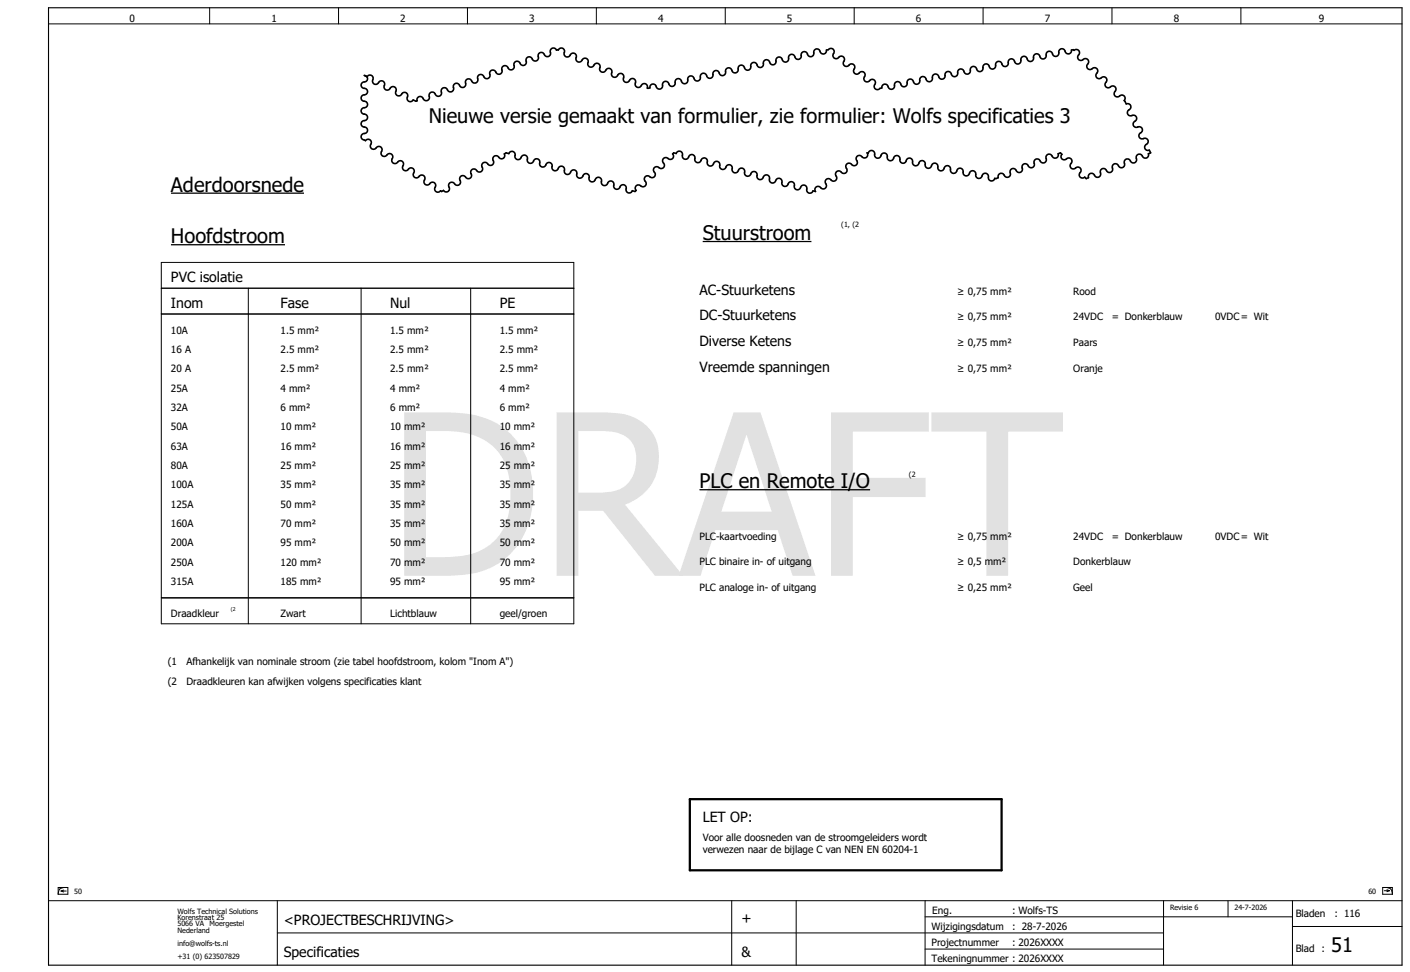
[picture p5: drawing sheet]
<svg xmlns="http://www.w3.org/2000/svg" width="438mm" height="302mm" viewBox="0 0 438 302" stroke-linecap="round" stroke-linejoin="round" font-family="sans-serif">
<g fill="none" stroke="#000" stroke-width=".31">
<path d="M15.1 7.4h420M65.1 2.4v5M105.1 2.4v5M145.1 2.4v5M185.1 2.4v5M225.1 2.4v5M265.1 2.4v5M305.1 2.4v5M345.1 2.4v5M385.1 2.4v5M50.1 97.4h128M50.1 81.4h128v104h-128z"/>
<path d="M50.1 89.4h128M77.1 89.4v104.1M112.1 89.4v104.1M146.1 89.4v104.1M50.1 185.5h128v8h-128zM15.1 279.4h420M18.1 275.3h3v2.1h-3zM19 276.4h1.6M19 276.4l.8 .3M19.8 276.1l-.8 .3M20.2 275.3a1.76 1.76 0 0 0-2.1 2.1M86.1 279.4v20"/>
<path d="M227.1 279.4v20M247.1 279.4v20M287.1 279.4v20M361.1 279.4v20M381.1 279.4v5M401.1 279.4v20M429.1 275.3h3v2.1h-3zM429.6 276.3h1.6M430 275.3a1.76 1.76 0 0 1 2.1 2.1M430.4 276l.8 .3M431.2 276.3l-.8 .3M86.1 289.4h275"/>
<path d="M287.1 284.4h114M287.1 294.4h74M401.1 287.4h34"/>
</g>
<path d="M15.1 2.4h420v297h-420z" fill="none" stroke="#000" stroke-width=".35"/>
<path d="M53.1 59.9h41.2M53.1 75.9h35.3M218.1 74.9h33.7M217.1 151.9h52.9" fill="none" stroke="#000" stroke-width=".39"/>
<path d="M214.1 247.9h96.7v22.1h-96.7z" fill="none" stroke="#000" stroke-width=".7"/>
<path d="M113.1 23.4l.8 .4 .2-.3a1.08 1.08 0 0 1 1.5 .2 1.08 1.08 0 0 1 0 1.4 1.08 1.08 0 0 0 1 1.1 1.08 1.08 0 0 0 1.1-.9 1.08 1.08 0 0 1 1.5 .2 1.08 1.08 0 0 1 0 1.4 1.08 1.08 0 0 0 .9 1.1 1.08 1.08 0 0 0 1.2-.9 1.08 1.08 0 0 1 1.4 .1 1.08 1.08 0 0 1 0 1.5 1.08 1.08 0 0 0 1 1.1 1.08 1.08 0 0 0 1.2-.9 1.08 1.08 0 0 1 1.4 .1 1.08 1.08 0 0 1 0 1.5 1 1 0 0 0 .8 1 1 1 0 0 0 1.1-.5l.9 .4 .3-.1a1.07 1.07 0 0 1 .9-1.4 1.07 1.07 0 0 1 1.2 1 1.08 1.08 0 0 0 1.5 0 1.08 1.08 0 0 0 .1-1.4 1.08 1.08 0 0 1 1.1-.9 1.08 1.08 0 0 1 1.1 1 1.08 1.08 0 0 0 1.4 0 1.08 1.08 0 0 0 .2-1.5 1.08 1.08 0 0 1 1.1-.9 1.08 1.08 0 0 1 1 1 1.08 1.08 0 0 0 1.5 0 1.08 1.08 0 0 0 .2-1.4 1.08 1.08 0 0 1 1.1-1 1.08 1.08 0 0 1 1 1 1.08 1.08 0 0 0 1.4 0 1.08 1.08 0 0 0 .2-1.4 1.08 1.08 0 0 1 1.1-.9 1.08 1.08 0 0 1 1.1 1 1.08 1.08 0 0 0 1.4 0 1.08 1.08 0 0 0 .2-1.5 1.08 1.08 0 0 1 1.1-.9 1.08 1.08 0 0 1 1 1 1.08 1.08 0 0 0 1.5 0 1.08 1.08 0 0 0 .1-1.4 1.08 1.08 0 0 1 1.1-1 1.08 1.08 0 0 1 1.1 1 1.08 1.08 0 0 0 1.4 0 1.08 1.08 0 0 0 .2-1.4 1.08 1.08 0 0 1 1.1-.9 1.08 1.08 0 0 1 1 1 1.08 1.08 0 0 0 1.5 0 1.08 1.08 0 0 0 .2-1.5 1.08 1.08 0 0 1 1-.9 1.08 1.08 0 0 1 1.1 1 1.08 1.08 0 0 0 1.4 0 1.08 1.08 0 0 0 .2-1.4 1.08 1.08 0 0 1 1.1-1 1.08 1.08 0 0 1 1.1 1 1.08 1.08 0 0 0 1.4 0 1.08 1.08 0 0 0 .2-1.4 1.08 1.08 0 0 1 1.1-.9 1.08 1.08 0 0 1 1 1 1.08 1.08 0 0 0 1.5 0 1.08 1.08 0 0 0 .1-1.5 1 1 0 0 1 .9-.9 1 1 0 0 1 1.1 .6h.6a1.07 1.07 0 0 1 1.5-.4 1.07 1.07 0 0 1 .2 1.6 1.08 1.08 0 0 0 1.1 1 1.08 1.08 0 0 0 1.1-1 1.08 1.08 0 0 1 1.4 .1 1.08 1.08 0 0 1 .1 1.5 1.08 1.08 0 0 0 1 1 1.08 1.08 0 0 0 1.1-1 1.08 1.08 0 0 1 1.5 .1 1.08 1.08 0 0 1 .1 1.4 1.08 1.08 0 0 0 1 1 1.08 1.08 0 0 0 1.1-.9 1.08 1.08 0 0 1 1.5 .1 1.08 1.08 0 0 1 .1 1.4 1.08 1.08 0 0 0 1 1 1.08 1.08 0 0 0 1.1-.9 1.08 1.08 0 0 1 1.4 0 1.08 1.08 0 0 1 .1 1.5 1.08 1.08 0 0 0 1.1 1 1.08 1.08 0 0 0 1.1-.9 1.08 1.08 0 0 1 1.4 0 1.08 1.08 0 0 1 .1 1.5 1.08 1.08 0 0 0 1 1 1.08 1.08 0 0 0 1.2-1 1.08 1.08 0 0 1 1.4 .1 1.08 1.08 0 0 1 .1 1.4 1.08 1.08 0 0 0 1 1 1.08 1.08 0 0 0 1.1-.9 1 1 0 0 1 1.3-.1 1 1 0 0 1 .3 1.2h.9a1.07 1.07 0 0 1 1-1.2 1.07 1.07 0 0 1 1.1 1.1 1.08 1.08 0 0 0 1.4 .2 1.08 1.08 0 0 0 .4-1.4 1.08 1.08 0 0 1 1.2-.7 1.08 1.08 0 0 1 .9 1.1 1.08 1.08 0 0 0 1.4 .2 1.08 1.08 0 0 0 .4-1.4 1.08 1.08 0 0 1 1.2-.8 1.08 1.08 0 0 1 .9 1.1 1.08 1.08 0 0 0 1.4 .3 1.08 1.08 0 0 0 .4-1.4 1.08 1.08 0 0 1 1.2-.8 1.08 1.08 0 0 1 .9 1.1 1.08 1.08 0 0 0 1.5 .2 1.08 1.08 0 0 0 .3-1.4 1.08 1.08 0 0 1 1.2-.8 1.08 1.08 0 0 1 .9 1.2 1.08 1.08 0 0 0 1.5 .2 1.08 1.08 0 0 0 .3-1.4 1.08 1.08 0 0 1 1.2-.8 1.08 1.08 0 0 1 .9 1.1 1.08 1.08 0 0 0 1.5 .3 1.08 1.08 0 0 0 .3-1.4 1.08 1.08 0 0 1 1.3-.8 1.08 1.08 0 0 1 .9 1.1 1.08 1.08 0 0 0 1.4 .2 1.08 1.08 0 0 0 .3-1.4 1.08 1.08 0 0 1 1.3-.8 1.08 1.08 0 0 1 .9 1.2 1.08 1.08 0 0 0 1.4 .2 1.08 1.08 0 0 0 .4-1.4 1.08 1.08 0 0 1 1.2-.8 1.08 1.08 0 0 1 .9 1.1 1.08 1.08 0 0 0 1.4 .2 1.08 1.08 0 0 0 .4-1.4 1.08 1.08 0 0 1 1.2-.8 1.08 1.08 0 0 1 .9 1.2 1.08 1.08 0 0 0 1.4 .2 1.08 1.08 0 0 0 .4-1.4 1.08 1.08 0 0 1 1.2-.8 1.08 1.08 0 0 1 .9 1.1 1.08 1.08 0 0 0 1.4 .3 1.08 1.08 0 0 0 .4-1.4 1.08 1.08 0 0 1 1.2-.8 1.08 1.08 0 0 1 .9 1.1 1.08 1.08 0 0 0 1.4 .2 1.08 1.08 0 0 0 .4-1.4 1.08 1.08 0 0 1 1.2-.8 1.08 1.08 0 0 1 .9 1.2 1.08 1.08 0 0 0 1.5 .2 1.08 1.08 0 0 0 .3-1.4 1.08 1.08 0 0 1 1.2-.8 1.08 1.08 0 0 1 .9 1.1 1 1 0 0 0 1.3 .4 1 1 0 0 0 .5-1.2l.9-.4a1.08 1.08 0 0 1 1.4 .4 1.08 1.08 0 0 1-.2 1.5 1.08 1.08 0 0 0 .8 1.2 1.08 1.08 0 0 0 1.2-.7 1.08 1.08 0 0 1 1.4 .4 1.08 1.08 0 0 1-.2 1.5 1.08 1.08 0 0 0 .8 1.2 1.08 1.08 0 0 0 1.2-.7 1.08 1.08 0 0 1 1.4 .4 1.08 1.08 0 0 1-.2 1.5 1.08 1.08 0 0 0 .8 1.2 1.08 1.08 0 0 0 1.2-.7 1.08 1.08 0 0 1 1.4 .4 1.08 1.08 0 0 1-.2 1.5 1.08 1.08 0 0 0 .8 1.2 1.08 1.08 0 0 0 1.2-.7 1.08 1.08 0 0 1 1.4 .4 1.08 1.08 0 0 1-.2 1.5 1 1 0 0 0 .5 1.1 1 1 0 0 0 1.3-.3l.5-.1v-.4a1.08 1.08 0 0 1 1.3-.8 1.08 1.08 0 0 1 .9 1.2 1.08 1.08 0 0 0 1.4 .2 1.08 1.08 0 0 0 .4-1.4 1.08 1.08 0 0 1 1.2-.8 1.08 1.08 0 0 1 .9 1.2 1.08 1.08 0 0 0 1.4 .2 1.08 1.08 0 0 0 .4-1.4 1.08 1.08 0 0 1 1.2-.7 1.08 1.08 0 0 1 .9 1.1 1.08 1.08 0 0 0 1.4 .2 1.08 1.08 0 0 0 .4-1.4 1.08 1.08 0 0 1 1.2-.7 1.08 1.08 0 0 1 .9 1.1 1.08 1.08 0 0 0 1.4 .3 1.08 1.08 0 0 0 .4-1.4 1.08 1.08 0 0 1 1.3-.8 1.08 1.08 0 0 1 .8 1.1 1.08 1.08 0 0 0 1.5 .3 1.08 1.08 0 0 0 .3-1.4 1.08 1.08 0 0 1 1.3-.8 1.08 1.08 0 0 1 .9 1.1 1.08 1.08 0 0 0 1.4 .3 1.08 1.08 0 0 0 .4-1.4 1.08 1.08 0 0 1 1.2-.8 1.08 1.08 0 0 1 .9 1.2 1.08 1.08 0 0 0 1.4 .2 1.08 1.08 0 0 0 .4-1.4 1.08 1.08 0 0 1 1.2-.8 1.08 1.08 0 0 1 .9 1.2 1.08 1.08 0 0 0 1.4 .2 1.08 1.08 0 0 0 .4-1.4 1.08 1.08 0 0 1 1.2-.8 1.08 1.08 0 0 1 .9 1.2 1.08 1.08 0 0 0 1.5 .2 1.08 1.08 0 0 0 .3-1.4 1.08 1.08 0 0 1 1.3-.7 1.08 1.08 0 0 1 .9 1.1 1.08 1.08 0 0 0 1.4 .2 1.08 1.08 0 0 0 .4-1.3 1.08 1.08 0 0 1 1.2-.8 1.08 1.08 0 0 1 .9 1.1 1.08 1.08 0 0 0 1.4 .3 1.08 1.08 0 0 0 .4-1.4 1.08 1.08 0 0 1 1.2-.8 1.08 1.08 0 0 1 .9 1.1 1.08 1.08 0 0 0 1.4 .3 1.08 1.08 0 0 0 .4-1.4 1.08 1.08 0 0 1 1.2-.8 1.08 1.08 0 0 1 .9 1.2 1.08 1.08 0 0 0 1.4 .2 1.08 1.08 0 0 0 .4-1.4 1.08 1.08 0 0 1 1.3-.8 1.08 1.08 0 0 1 .8 1.2 1.08 1.08 0 0 0 1.5 .2 1.08 1.08 0 0 0 .3-1.4 1.08 1.08 0 0 1 1.3-.8 1.08 1.08 0 0 1 .9 1.2 1 1 0 0 0 1.2 .3 1 1 0 0 0 .6-1.1l.6-.1 .2 .2a1.07 1.07 0 0 1 1.6 .2 1.07 1.07 0 0 1-.4 1.6 1.08 1.08 0 0 0 .6 1.3 1.08 1.08 0 0 0 1.3-.5 1.08 1.08 0 0 1 1.4 .6 1.08 1.08 0 0 1-.5 1.4 1.08 1.08 0 0 0 .6 1.3 1.08 1.08 0 0 0 1.4-.4 1.08 1.08 0 0 1 1.3 .6 1.08 1.08 0 0 1-.5 1.3 1.08 1.08 0 0 0 .6 1.4 1.08 1.08 0 0 0 1.4-.5 1.08 1.08 0 0 1 1.3 .6 1.08 1.08 0 0 1-.4 1.4 1.08 1.08 0 0 0 .5 1.3 1.08 1.08 0 0 0 1.4-.5 1.08 1.08 0 0 1 1.3 .6 1.08 1.08 0 0 1-.4 1.4 1.08 1.08 0 0 0 .6 1.3 1.08 1.08 0 0 0 1.3-.4 1 1 0 0 1 1.3 .3 1 1 0 0 1-.2 1.3l.7 1.1a1.07 1.07 0 0 1 1.4 .6 1.07 1.07 0 0 1-.8 1.4 1.08 1.08 0 0 0 .1 1.4 1.08 1.08 0 0 0 1.4 0 1.08 1.08 0 0 1 1.1 1 1.08 1.08 0 0 1-.9 1.2 1.08 1.08 0 0 0 .2 1.4 1.08 1.08 0 0 0 1.4 0 1.08 1.08 0 0 1 1.1 1 1.08 1.08 0 0 1-.9 1.1 1.08 1.08 0 0 0 .2 1.5 1.08 1.08 0 0 0 1.4 0 1.08 1.08 0 0 1 1.1 1 1.08 1.08 0 0 1-.9 1.1 1 1 0 0 0 0 1.3 1 1 0 0 0 1.2 .3l.5 .8-.8 .3a1.06 1.06 0 0 1-.8 1.4 1.06 1.06 0 0 1-1.2-1 1.08 1.08 0 0 0-1.5 0 1.08 1.08 0 0 0-.1 1.5 1.08 1.08 0 0 1-1.1 1 1.08 1.08 0 0 1-1.1-1 1.08 1.08 0 0 0-1.4 0 1.08 1.08 0 0 0-.1 1.5 1.08 1.08 0 0 1-1.1 .9 1.08 1.08 0 0 1-1.1-.9 1.08 1.08 0 0 0-1.4 0 1.08 1.08 0 0 0-.1 1.4 1.08 1.08 0 0 1-1.1 1 1.08 1.08 0 0 1-1.1-.9 1.08 1.08 0 0 0-1.4 0 1.08 1.08 0 0 0-.1 1.4 1.08 1.08 0 0 1-1.1 1 1.08 1.08 0 0 1-1.1-1 1 1 0 0 0-1.3-.1 1 1 0 0 0-.3 1.2l-.7 .3-.5-.5a1.07 1.07 0 0 1-1.6-.2 1.07 1.07 0 0 1 .4-1.5 1.08 1.08 0 0 0-.6-1.3 1.08 1.08 0 0 0-1.4 .4 1.08 1.08 0 0 1-1.3-.6 1.08 1.08 0 0 1 .5-1.3 1.08 1.08 0 0 0-.6-1.4 1.08 1.08 0 0 0-1.4 .5 1 1 0 0 1-1.2-.4 1 1 0 0 1 .1-1.2l-.4-.5-.8 .3a1.07 1.07 0 0 1-.8 1.4 1.07 1.07 0 0 1-1.2-1 1.08 1.08 0 0 0-1.5 0 1.08 1.08 0 0 0-.1 1.5 1.08 1.08 0 0 1-1.1 1 1.08 1.08 0 0 1-1.1-1 1.08 1.08 0 0 0-1.4 0 1.08 1.08 0 0 0-.1 1.5 1.08 1.08 0 0 1-1.1 .9 1.08 1.08 0 0 1-1.1-.9 1.08 1.08 0 0 0-1.4 0 1.08 1.08 0 0 0-.1 1.4 1.08 1.08 0 0 1-1.1 1 1.08 1.08 0 0 1-1.1-.9 1.08 1.08 0 0 0-1.4 0 1.08 1.08 0 0 0-.1 1.4 1.08 1.08 0 0 1-1.1 1 1.08 1.08 0 0 1-1.1-1 1 1 0 0 0-1.3-.1 1 1 0 0 0-.3 1.2l-1.1 .2a1.07 1.07 0 0 1-1.5 .7 1.07 1.07 0 0 1-.5-1.5 1.08 1.08 0 0 0-1.2-.7 1.08 1.08 0 0 0-.9 1.1 1.08 1.08 0 0 1-1.4 .3 1.08 1.08 0 0 1-.4-1.4 1.08 1.08 0 0 0-1.2-.8 1.08 1.08 0 0 0-.9 1.1 1.08 1.08 0 0 1-1.5 .3 1.08 1.08 0 0 1-.3-1.4 1.08 1.08 0 0 0-1.3-.8 1.08 1.08 0 0 0-.9 1.1 1.08 1.08 0 0 1-1.4 .3 1.08 1.08 0 0 1-.4-1.4 1.08 1.08 0 0 0-1.2-.8 1.08 1.08 0 0 0-.9 1.2 1.08 1.08 0 0 1-1.4 .2 1.08 1.08 0 0 1-.4-1.4 1.08 1.08 0 0 0-1.2-.8 1.08 1.08 0 0 0-.9 1.2 1.08 1.08 0 0 1-1.4 .2 1.08 1.08 0 0 1-.4-1.4 1.08 1.08 0 0 0-1.2-.8 1.08 1.08 0 0 0-.9 1.2 1.08 1.08 0 0 1-1.5 .2 1.08 1.08 0 0 1-.3-1.4 1.08 1.08 0 0 0-1.3-.7 1.08 1.08 0 0 0-.8 1.1 1.08 1.08 0 0 1-1.5 .2 1.08 1.08 0 0 1-.4-1.3 1.08 1.08 0 0 0-1.2-.8 1.08 1.08 0 0 0-.9 1.1 1.08 1.08 0 0 1-1.4 .3 1.08 1.08 0 0 1-.4-1.4 1.08 1.08 0 0 0-1.2-.8 1.08 1.08 0 0 0-.9 1.1 1.08 1.08 0 0 1-1.4 .3 1.08 1.08 0 0 1-.4-1.4 1 1 0 0 0-1-.8 1 1 0 0 0-1 .8l-.3-.1 .1 .4a1.08 1.08 0 0 1-.7 1.2 1.08 1.08 0 0 1-1.3-.7 1.08 1.08 0 0 0-1.4 .4 1.08 1.08 0 0 0 .2 1.5 1.08 1.08 0 0 1-.7 1.2 1.08 1.08 0 0 1-1.3-.7 1.08 1.08 0 0 0-1.4 .4 1.08 1.08 0 0 0 .2 1.5 1.08 1.08 0 0 1-.7 1.2 1.08 1.08 0 0 1-1.3-.7 1.08 1.08 0 0 0-1.4 .4 1.08 1.08 0 0 0 .2 1.5 1.08 1.08 0 0 1-.7 1.2 1.08 1.08 0 0 1-1.3-.7 1.08 1.08 0 0 0-1.4 .4 1.08 1.08 0 0 0 .2 1.5 1.08 1.08 0 0 1-.7 1.2 1.08 1.08 0 0 1-1.3-.7 1 1 0 0 0-1.3 .2 1 1 0 0 0 0 1.3l-.8-.2-.2 .4a1.08 1.08 0 0 1-1.4 .1 1.08 1.08 0 0 1-.3-1.4 1.08 1.08 0 0 0-1.2-.9 1.08 1.08 0 0 0-1 1.1 1.08 1.08 0 0 1-1.4 .1 1.08 1.08 0 0 1-.3-1.4 1.08 1.08 0 0 0-1.2-.8 1.08 1.08 0 0 0-.9 1 1.08 1.08 0 0 1-1.5 .2 1.08 1.08 0 0 1-.2-1.4 1.08 1.08 0 0 0-1.2-.9 1.08 1.08 0 0 0-1 1.1 1.08 1.08 0 0 1-1.4 .1 1.08 1.08 0 0 1-.3-1.4 1.08 1.08 0 0 0-1.2-.8 1.08 1.08 0 0 0-.9 1 1.08 1.08 0 0 1-1.5 .2 1.08 1.08 0 0 1-.3-1.4 1.08 1.08 0 0 0-1.1-.9 1.08 1.08 0 0 0-1 1.1 1.08 1.08 0 0 1-1.4 .1 1.08 1.08 0 0 1-.3-1.4 1.08 1.08 0 0 0-1.2-.8 1.08 1.08 0 0 0-1 1 1.08 1.08 0 0 1-1.4 .2 1.08 1.08 0 0 1-.3-1.4 1.08 1.08 0 0 0-1.1-.9 1.08 1.08 0 0 0-1 1.1 1.08 1.08 0 0 1-1.5 .1 1.08 1.08 0 0 1-.2-1.4 1.08 1.08 0 0 0-1.2-.8 1.08 1.08 0 0 0-1 1 1.08 1.08 0 0 1-1.4 .2 1.08 1.08 0 0 1-.3-1.4 1.08 1.08 0 0 0-1.2-.9 1.08 1.08 0 0 0-.9 1.1 1.08 1.08 0 0 1-1.5 .1 1.08 1.08 0 0 1-.3-1.4 1.08 1.08 0 0 0-1.1-.9 1.08 1.08 0 0 0-1 1.1 1.08 1.08 0 0 1-1.4 .2 1.08 1.08 0 0 1-.3-1.4 1 1 0 0 0-.9-.9 1 1 0 0 0-1.1 .7l-.7-.2-.4 .4a1.07 1.07 0 0 1-.2 1.5 1.07 1.07 0 0 1-1.5-.4 1.08 1.08 0 0 0-1.4 .6 1.08 1.08 0 0 0 .5 1.4 1.08 1.08 0 0 1-.6 1.3 1.08 1.08 0 0 1-1.4-.4 1.08 1.08 0 0 0-1.3 .6 1.08 1.08 0 0 0 .5 1.3 1.08 1.08 0 0 1-.6 1.4 1.08 1.08 0 0 1-1.4-.5 1.08 1.08 0 0 0-1.3 .6 1.08 1.08 0 0 0 .4 1.4 1.08 1.08 0 0 1-.5 1.3 1.08 1.08 0 0 1-1.4-.5 1 1 0 0 0-1.2 .4 1 1 0 0 0 .1 1.3l-.3 .3-.9-.2a1.07 1.07 0 0 1-1.5 .5 1.07 1.07 0 0 1-.4-1.5 1.08 1.08 0 0 0-1.1-.9 1.08 1.08 0 0 0-1 1.1 1.08 1.08 0 0 1-1.5 .1 1.08 1.08 0 0 1-.2-1.5 1.08 1.08 0 0 0-1.1-.8 1.08 1.08 0 0 0-1 1 1.08 1.08 0 0 1-1.5 .1 1.08 1.08 0 0 1-.2-1.4 1.08 1.08 0 0 0-1.2-.9 1.08 1.08 0 0 0-1 1.1 1.08 1.08 0 0 1-1.4 .1 1.08 1.08 0 0 1-.3-1.5 1.08 1.08 0 0 0-1.1-.8 1.08 1.08 0 0 0-1 1 1.08 1.08 0 0 1-1.4 .1 1.08 1.08 0 0 1-.3-1.4 1.08 1.08 0 0 0-1.1-.9 1.08 1.08 0 0 0-1 1.1 1.08 1.08 0 0 1-1.5 .1 1.08 1.08 0 0 1-.2-1.5 1.08 1.08 0 0 0-1.2-.8 1.08 1.08 0 0 0-1 1 1.08 1.08 0 0 1-1.4 .1 1.08 1.08 0 0 1-.3-1.4 1.08 1.08 0 0 0-1.1-.9 1.08 1.08 0 0 0-1 1.1 1.08 1.08 0 0 1-1.4 .1 1.08 1.08 0 0 1-.3-1.5 1.08 1.08 0 0 0-1.1-.8 1.08 1.08 0 0 0-1 1 1.08 1.08 0 0 1-1.5 .1 1.08 1.08 0 0 1-.2-1.4 1.08 1.08 0 0 0-1.2-.9 1.08 1.08 0 0 0-1 1.1 1.08 1.08 0 0 1-1.4 .1 1.08 1.08 0 0 1-.3-1.5 1 1 0 0 0-.9-.8 1 1 0 0 0-1 .7l-.8-.3-.6 .4a1.07 1.07 0 0 1-.6 1.4 1.07 1.07 0 0 1-1.4-.7 1.08 1.08 0 0 0-1.4 .2 1.08 1.08 0 0 0 .1 1.5 1.08 1.08 0 0 1-.9 1.1 1.08 1.08 0 0 1-1.2-.8 1.08 1.08 0 0 0-1.5 .3 1.08 1.08 0 0 0 .2 1.4 1.08 1.08 0 0 1-.9 1.2 1.08 1.08 0 0 1-1.3-.8 1.08 1.08 0 0 0-1.4 .3 1.08 1.08 0 0 0 .1 1.4 1.08 1.08 0 0 1-.9 1.1 1.08 1.08 0 0 1-1.2-.7 1.08 1.08 0 0 0-1.4 .2 1.08 1.08 0 0 0 .1 1.5 1.08 1.08 0 0 1-.9 1.1 1.08 1.08 0 0 1-1.2-.8 1.08 1.08 0 0 0-1.4 .3 1.08 1.08 0 0 0 .1 1.4 1 1 0 0 1-.7 1.1 1 1 0 0 1-1.2-.4l-.5 .3-.4-.2a1.07 1.07 0 0 1-1.6 .1 1.07 1.07 0 0 1 .1-1.6 1.08 1.08 0 0 0-.9-1.2 1.08 1.08 0 0 0-1.2 .7 1.08 1.08 0 0 1-1.4-.3 1.08 1.08 0 0 1 .2-1.4 1.08 1.08 0 0 0-.9-1.2 1.08 1.08 0 0 0-1.2 .7 1.08 1.08 0 0 1-1.4-.3 1.08 1.08 0 0 1 .1-1.4 1.08 1.08 0 0 0-.8-1.2 1.08 1.08 0 0 0-1.3 .7 1.08 1.08 0 0 1-1.4-.3 1.08 1.08 0 0 1 .2-1.5 1.08 1.08 0 0 0-.8-1.1 1.08 1.08 0 0 0-1.3 .7 1.08 1.08 0 0 1-1.4-.3 1.08 1.08 0 0 1 .2-1.5 1.08 1.08 0 0 0-.9-1.2 1.08 1.08 0 0 0-1.2 .8 1.08 1.08 0 0 1-1.4-.4 1.08 1.08 0 0 1 .1-1.4 1.08 1.08 0 0 0-.8-1.2 1.08 1.08 0 0 0-1.2 .7 1.08 1.08 0 0 1-1.5-.3 1.08 1.08 0 0 1 .2-1.4 1 1 0 0 0-.6-1.1 1 1 0 0 0-1.2 .3l-.7-.3a1.08 1.08 0 0 1-.6-1.3 1.08 1.08 0 0 1 1.3-.7 1.08 1.08 0 0 0 .6-1.3 1.08 1.08 0 0 0-1.3-.7 1.08 1.08 0 0 1-.6-1.3 1.08 1.08 0 0 1 1.3-.7 1.08 1.08 0 0 0 .6-1.3 1.08 1.08 0 0 0-1.3-.7 1.08 1.08 0 0 1-.6-1.3 1.08 1.08 0 0 1 1.3-.7 1.08 1.08 0 0 0 .6-1.3 1.08 1.08 0 0 0-1.3-.7 1.08 1.08 0 0 1-.6-1.3 1.08 1.08 0 0 1 1.3-.7 1.08 1.08 0 0 0 .6-1.3 1.08 1.08 0 0 0-1.3-.7 1.08 1.08 0 0 1-.6-1.3 1.08 1.08 0 0 1 1.3-.7 1 1 0 0 0 .6-1.1 1 1 0 0 0-.9-.8z" fill="none" stroke="#000" stroke-width=".5"/>
<text font-size="69.7" fill="#e1e1e1" x="120.3" y="178.6">DRAFT</text>
<g font-size="6.2">
<text x="133.1" y="38.1">Nieuwe versie gemaakt van formulier, zie formulier: Wolfs specificaties 3</text>
<text x="53.1" y="59.4">Aderdoorsnede</text>
<text x="53.1" y="75.4">Hoofdstroom</text>
<text x="218.1" y="74.4">Stuurstroom</text>
<text x="217.1" y="151.4">PLC en Remote I/O</text>
<text x="413.1" y="295.4">51</text>
</g>
<g font-size="4.3">
<text x="53.1" y="87.4">PVC isolatie</text>
<text x="53.1" y="95.4">Inom</text>
<text x="87.1" y="95.4">Fase</text>
<text x="121.1" y="95.4">Nul</text>
<text x="155.1" y="95.4">PE</text>
<text x="217.1" y="91.4">AC-Stuurketens</text>
<text x="217.1" y="99.4">DC-Stuurketens</text>
<text x="217.1" y="107.4">Diverse Ketens</text>
<text x="217.1" y="115.4">Vreemde spanningen</text>
<text x="218.1" y="254.9">LET OP:</text>
<text x="88.1" y="286.9">&lt;PROJECTBESCHRIJVING&gt;</text>
<text x="230.1" y="286.4">+</text>
<text x="88.1" y="296.9">Specificaties</text>
<text x="230.1" y="296.9">&amp;</text>
</g>
<g font-size="3.1">
<text x="40.2" y="6.8">0</text>
<text x="84.2" y="6.8">1</text>
<text x="124.2" y="6.8">2</text>
<text x="164.2" y="6.8">3</text>
<text x="204.2" y="6.8">4</text>
<text x="244.2" y="6.8">5</text>
<text x="284.2" y="6.8">6</text>
<text x="324.2" y="6.8">7</text>
<text x="364.2" y="6.8">8</text>
<text x="409.2" y="6.8">9</text>
<text x="297.1" y="91.4">≥ 0,75 mm²</text>
<text x="333.1" y="91.4">Rood</text>
<text x="297.1" y="99.4">≥ 0,75 mm²</text>
<text x="333.1" y="99.4">24VDC</text>
<text x="345.1" y="99.4">= Donkerblauw</text>
<text x="377.1" y="99.4">0VDC= Wit</text>
<text x="53.1" y="103.5">10A</text>
<text x="87.1" y="103.5">1.5 mm²</text>
<text x="121.1" y="103.5">1.5 mm²</text>
<text x="155.1" y="103.5">1.5 mm²</text>
<text x="297.1" y="107.4">≥ 0,75 mm²</text>
<text x="333.1" y="107.4">Paars</text>
<text x="53.1" y="109.5">16 A</text>
<text x="87.1" y="109.5">2.5 mm²</text>
<text x="121.1" y="109.5">2.5 mm²</text>
<text x="155.1" y="109.5">2.5 mm²</text>
<text x="53.1" y="115.5">20 A</text>
<text x="87.1" y="115.5">2.5 mm²</text>
<text x="121.1" y="115.5">2.5 mm²</text>
<text x="155.1" y="115.5">2.5 mm²</text>
<text x="297.1" y="115.4">≥ 0,75 mm²</text>
<text x="333.1" y="115.4">Oranje</text>
<text x="53.1" y="121.5">25A</text>
<text x="87.1" y="121.5">4 mm²</text>
<text x="121.1" y="121.5">4 mm²</text>
<text x="155.1" y="121.5">4 mm²</text>
<text x="53.1" y="127.5">32A</text>
<text x="87.1" y="127.5">6 mm²</text>
<text x="121.1" y="127.5">6 mm²</text>
<text x="155.1" y="127.5">6 mm²</text>
<text x="53.1" y="133.5">50A</text>
<text x="87.1" y="133.5">10 mm²</text>
<text x="121.1" y="133.5">10 mm²</text>
<text x="155.1" y="133.5">10 mm²</text>
<text x="53.1" y="139.5">63A</text>
<text x="87.1" y="139.5">16 mm²</text>
<text x="121.1" y="139.5">16 mm²</text>
<text x="155.1" y="139.5">16 mm²</text>
<text x="53.1" y="145.5">80A</text>
<text x="87.1" y="145.5">25 mm²</text>
<text x="121.1" y="145.5">25 mm²</text>
<text x="155.1" y="145.5">25 mm²</text>
<text x="53.1" y="151.5">100A</text>
<text x="87.1" y="151.5">35 mm²</text>
<text x="121.1" y="151.5">35 mm²</text>
<text x="155.1" y="151.5">35 mm²</text>
<text x="53.1" y="157.5">125A</text>
<text x="87.1" y="157.5">50 mm²</text>
<text x="121.1" y="157.5">35 mm²</text>
<text x="155.1" y="157.5">35 mm²</text>
<text x="53.1" y="163.5">160A</text>
<text x="87.1" y="163.5">70 mm²</text>
<text x="121.1" y="163.5">35 mm²</text>
<text x="155.1" y="163.5">35 mm²</text>
<text x="217.1" y="167.4">PLC-kaartvoeding</text>
<text x="297.1" y="167.4">≥ 0,75 mm²</text>
<text x="333.1" y="167.4">24VDC</text>
<text x="345.1" y="167.4">= Donkerblauw</text>
<text x="377.1" y="167.4">0VDC= Wit</text>
<text x="53.1" y="169.5">200A</text>
<text x="87.1" y="169.5">95 mm²</text>
<text x="121.1" y="169.5">50 mm²</text>
<text x="155.1" y="169.5">50 mm²</text>
<text x="53.1" y="175.5">250A</text>
<text x="87.1" y="175.5">120 mm²</text>
<text x="121.1" y="175.5">70 mm²</text>
<text x="155.1" y="175.5">70 mm²</text>
<text x="217.1" y="175.4">PLC binaire in- of uitgang</text>
<text x="297.1" y="175.4">≥ 0,5 mm²</text>
<text x="333.1" y="175.4">Donkerblauw</text>
<text x="53.1" y="181.5">315A</text>
<text x="87.1" y="181.5">185 mm²</text>
<text x="121.1" y="181.5">95 mm²</text>
<text x="155.1" y="181.5">95 mm²</text>
<text x="217.1" y="183.4">PLC analoge in- of uitgang</text>
<text x="297.1" y="183.4">≥ 0,25 mm²</text>
<text x="333.1" y="183.4">Geel</text>
<text x="53.1" y="191.5">Draadkleur</text>
<text x="87.1" y="191.5">Zwart</text>
<text x="121.1" y="191.5">Lichtblauw</text>
<text x="155.1" y="191.5">geel/groen</text>
<text x="52.1" y="206.4">(1</text>
<text x="57.9" y="206.4">Afhankelijk van nominale stroom (zie tabel hoofdstroom, kolom &quot;Inom A&quot;)</text>
<text x="52.1" y="212.4">(2</text>
<text x="57.9" y="212.4">Draadkleuren kan afwijken volgens specificaties klant</text>
<text x="218.1" y="260.9">Voor alle doosneden van de stroomgeleiders wordt</text>
<text x="218.1" y="264.7">verwezen naar de bijlage C van NEN EN 60204-1</text>
<text x="289.3" y="283.4">Eng.</text>
<text x="314.1" y="283.4">: Wolfs-TS</text>
<text x="402.1" y="284.4">Bladen</text>
<text x="414.1" y="284.4">: 116</text>
<text x="289.1" y="288.4">Wijzigingsdatum</text>
<text x="289.1" y="293.4">Projectnummer</text>
<text x="314.1" y="288.4">: 28-7-2026</text>
<text x="314.1" y="293.4">: 2026XXXX</text>
<text x="289.1" y="298.4">Tekeningnummer : 2026XXXX</text>
<text x="402.1" y="295.4">Blad :</text>
</g>
<g font-size="2.2">
<text x="261.1" y="70.4">(1, (2</text>
<text x="282.1" y="147.9">(2</text>
<text x="23.1" y="277.4">50</text>
<text x="424.6" y="277.4">60</text>
<text x="55.1" y="283.4">Wolfs Technical Solutions</text>
<text x="55.1" y="285.4">Korenstraat 25</text>
<text x="55.1" y="287.4">5066 VA</text>
<text x="65.1" y="287.4">Moergestel</text>
<text x="363.1" y="282.4">Revisie 6</text>
<text x="383.1" y="282.4">24-7-2026</text>
<text x="55.1" y="289.4">Nederland</text>
<text x="55.1" y="293.4">info@wolfs-ts.nl</text>
<text x="55.1" y="297.4">+31 (0) 623507829</text>
</g>
<text font-size="1.6" x="71.6" y="189.6">(2</text>
</svg>
